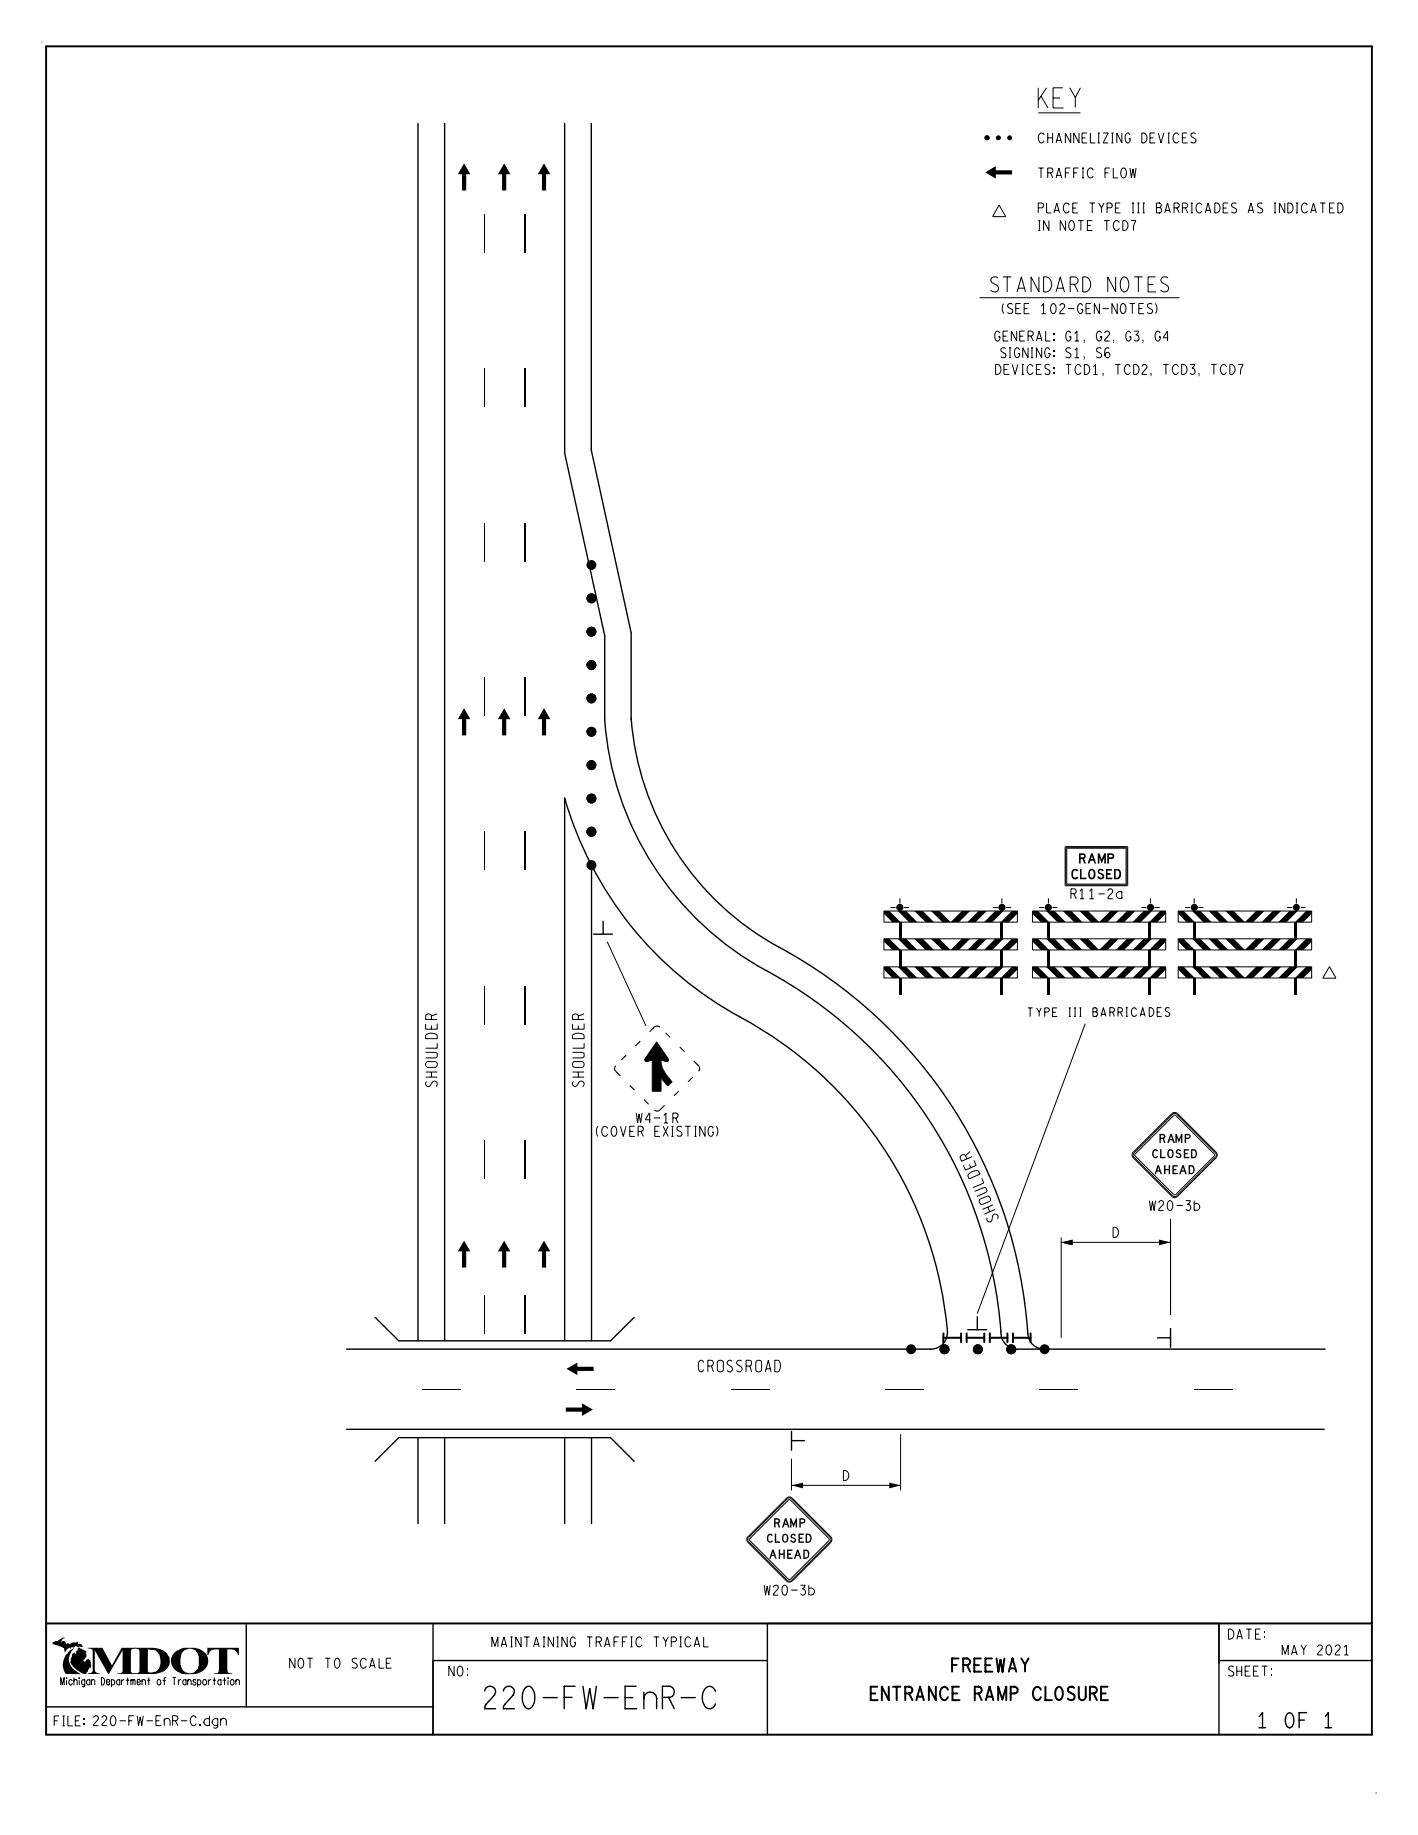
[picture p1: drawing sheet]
<svg xmlns="http://www.w3.org/2000/svg" width="216mm" height="279mm" viewBox="0 0 216 279" stroke-linecap="round" stroke-linejoin="round" font-family="sans-serif">
<g fill="#000">
<path d="M97.4 158.5l.1 .1-.7 .7-.1-.1zM99.6 156.3l.1 .2-.7 .7-.2-.1zM101.3 157.3l.1-.1 .7 .7-.1 .1zM93.7 163.2l.1-.1 .7 .7-.1 .1zM95.2 160.6l.2 .2-.7 .7-.2-.1zM95.8 165.3l.2-.1 .7 .7-.1 .2zM98.1 167.4l.7 .7-.1 .1-.7-.7zM100.4 168.9l.7-.7 .1 .1-.7 .8zM102.6 166.8l.7-.7 .1 .1-.7 .7zM103.5 159.3l.8 .8-.2 .1-.7-.7zM104.7 164.6l.7-.7 .2 .1-.8 .7zM105.7 161.5l.7 .7-.1 .1-.7-.7z"/>
<path d="M161.6 189.2l1.3-.3v.6z"/>
<path d="M70.7 24.9l.9 1.6h-.6v2.5h-.7v-2.5h-.6z" fill-rule="evenodd"/>
<path d="M76.8 24.9l.9 1.6h-.6v2.5h-.7v-2.5h-.6z" fill-rule="evenodd"/>
<path d="M82.8 24.9l1 1.6h-.7v2.5h-.6v-2.5h-.6z" fill-rule="evenodd"/>
<path d="M70.7 107.8l.9 1.7h-.6v2.5h-.7v-2.5h-.6z" fill-rule="evenodd"/>
<path d="M76.8 107.8l.9 1.7h-.6v2.5h-.7v-2.5h-.6z" fill-rule="evenodd"/>
<path d="M82.8 107.8l1 1.7h-.7v2.5h-.6v-2.5h-.6z" fill-rule="evenodd"/>
<path d="M134.6 138.7h.8l1.7 1.7h-1.2l-1.3-1.3z" fill-rule="evenodd"/>
<path d="M136.7 138.7h1.3l1.7 1.7h-1.3z" fill-rule="evenodd"/>
<path d="M139.2 138.7h1.3l1.7 1.7h-1.3z" fill-rule="evenodd"/>
<path d="M141.7 138.7h1.4l1.6 1.7h-1.2z" fill-rule="evenodd"/>
<path d="M144.7 140.4l1.7-1.7h1.3l-1.7 1.7z" fill-rule="evenodd"/>
<path d="M147.3 140.4l1.7-1.7h1.2l-1.6 1.7z" fill-rule="evenodd"/>
<path d="M149.8 140.4l1.7-1.7h1.3l-1.7 1.7z" fill-rule="evenodd"/>
<path d="M154.1 138.7h.8v.4l-1.3 1.3h-1.2z" fill-rule="evenodd"/>
<path d="M157.2 138.7h.8l1.7 1.7h-1.2l-1.3-1.3z" fill-rule="evenodd"/>
<path d="M159.3 138.7h1.3l1.7 1.7h-1.3z" fill-rule="evenodd"/>
<path d="M161.8 138.7h1.3l1.7 1.7h-1.3z" fill-rule="evenodd"/>
<path d="M164.4 138.7h1.3l1.7 1.7h-1.3z" fill-rule="evenodd"/>
<path d="M167.4 140.4l1.7-1.7h1.2l-1.7 1.7z" fill-rule="evenodd"/>
<path d="M169.9 140.4l1.7-1.7h1.3l-1.7 1.7z" fill-rule="evenodd"/>
<path d="M172.4 140.4l1.7-1.7h1.3l-1.7 1.7z" fill-rule="evenodd"/>
<path d="M176.6 138.7h.9v.4l-1.3 1.3h-1.2z" fill-rule="evenodd"/>
<path d="M179.4 138.7h.8l1.7 1.7h-1.2l-1.3-1.3z" fill-rule="evenodd"/>
<path d="M181.5 138.7h1.3l1.7 1.7h-1.3z" fill-rule="evenodd"/>
<path d="M184 138.7h1.3l1.7 1.7h-1.3z" fill-rule="evenodd"/>
<path d="M186.6 138.7h1.3l1.6 1.7h-1.2z" fill-rule="evenodd"/>
<path d="M189.5 140.4l1.7-1.7h1.3l-1.7 1.7z" fill-rule="evenodd"/>
<path d="M192.1 140.4l1.7-1.7h1.3l-1.7 1.7z" fill-rule="evenodd"/>
<path d="M194.6 140.4l1.7-1.7h1.3l-1.7 1.7z" fill-rule="evenodd"/>
<path d="M198.9 138.7h.8v.4l-1.3 1.3h-1.2z" fill-rule="evenodd"/>
<path d="M99.6 156.3a.76 .76 0 0 1 .9 0l-.1 .2-.3-.2-.4 .2z" fill-rule="evenodd"/>
<path d="M134.6 142.9h.8l1.7 1.7h-1.2l-1.3-1.2z" fill-rule="evenodd"/>
<path d="M134.6 147.2h.8l1.7 1.7h-1.2l-1.3-1.3z" fill-rule="evenodd"/>
<path d="M136.7 142.9h1.3l1.7 1.7h-1.3z" fill-rule="evenodd"/>
<path d="M136.7 147.2h1.3l1.7 1.7h-1.3z" fill-rule="evenodd"/>
<path d="M139.2 142.9h1.3l1.7 1.7h-1.3z" fill-rule="evenodd"/>
<path d="M139.2 147.2h1.3l1.7 1.7h-1.3z" fill-rule="evenodd"/>
<path d="M141.7 142.9h1.4l1.6 1.7h-1.2z" fill-rule="evenodd"/>
<path d="M141.7 147.2h1.4l1.6 1.7h-1.2z" fill-rule="evenodd"/>
<path d="M144.7 144.6l1.7-1.7h1.3l-1.7 1.7z" fill-rule="evenodd"/>
<path d="M144.7 148.9l1.7-1.7h1.3l-1.7 1.7z" fill-rule="evenodd"/>
<path d="M147.3 144.6l1.7-1.7h1.2l-1.6 1.7z" fill-rule="evenodd"/>
<path d="M147.3 148.9l1.7-1.7h1.2l-1.6 1.7z" fill-rule="evenodd"/>
<path d="M149.8 144.6l1.7-1.7h1.3l-1.7 1.7z" fill-rule="evenodd"/>
<path d="M149.8 148.9l1.7-1.7h1.3l-1.7 1.7z" fill-rule="evenodd"/>
<path d="M154.1 142.9h.8v.5l-1.3 1.2h-1.2z" fill-rule="evenodd"/>
<path d="M154.1 147.2h.8v.4l-1.3 1.3h-1.2z" fill-rule="evenodd"/>
<path d="M157.2 142.9h.8l1.7 1.7h-1.2l-1.3-1.2z" fill-rule="evenodd"/>
<path d="M157.2 147.2h.8l1.7 1.7h-1.2l-1.3-1.3z" fill-rule="evenodd"/>
<path d="M159.3 142.9h1.3l1.7 1.7h-1.3z" fill-rule="evenodd"/>
<path d="M159.3 147.2h1.3l1.7 1.7h-1.3z" fill-rule="evenodd"/>
<path d="M161.8 142.9h1.3l1.7 1.7h-1.3z" fill-rule="evenodd"/>
<path d="M161.8 147.2h1.3l1.7 1.7h-1.3z" fill-rule="evenodd"/>
<path d="M164.4 142.9h1.3l1.7 1.7h-1.3z" fill-rule="evenodd"/>
<path d="M164.4 147.2h1.3l1.7 1.7h-1.3z" fill-rule="evenodd"/>
<path d="M167.4 144.6l1.7-1.7h1.2l-1.7 1.7z" fill-rule="evenodd"/>
<path d="M167.4 148.9l1.7-1.7h1.2l-1.7 1.7z" fill-rule="evenodd"/>
<path d="M169.9 144.6l1.7-1.7h1.3l-1.7 1.7z" fill-rule="evenodd"/>
<path d="M169.9 148.9l1.7-1.7h1.3l-1.7 1.7z" fill-rule="evenodd"/>
<path d="M172.4 144.6l1.7-1.7h1.3l-1.7 1.7z" fill-rule="evenodd"/>
<path d="M172.4 148.9l1.7-1.7h1.3l-1.7 1.7z" fill-rule="evenodd"/>
<path d="M176.6 142.9h.9v.5l-1.3 1.2h-1.2z" fill-rule="evenodd"/>
<path d="M176.6 147.2h.9v.4l-1.3 1.3h-1.2z" fill-rule="evenodd"/>
<path d="M179.4 142.9h.8l1.7 1.7h-1.2l-1.3-1.2z" fill-rule="evenodd"/>
<path d="M179.4 147.2h.8l1.7 1.7h-1.2l-1.3-1.3z" fill-rule="evenodd"/>
<path d="M181.5 142.9h1.3l1.7 1.7h-1.3z" fill-rule="evenodd"/>
<path d="M181.5 147.2h1.3l1.7 1.7h-1.3z" fill-rule="evenodd"/>
<path d="M184 142.9h1.3l1.7 1.7h-1.3z" fill-rule="evenodd"/>
<path d="M184 147.2h1.3l1.7 1.7h-1.3z" fill-rule="evenodd"/>
<path d="M186.6 142.9h1.3l1.6 1.7h-1.2z" fill-rule="evenodd"/>
<path d="M186.6 147.2h1.3l1.6 1.7h-1.2z" fill-rule="evenodd"/>
<path d="M189.5 144.6l1.7-1.7h1.3l-1.7 1.7z" fill-rule="evenodd"/>
<path d="M189.5 148.9l1.7-1.7h1.3l-1.7 1.7z" fill-rule="evenodd"/>
<path d="M192.1 144.6l1.7-1.7h1.3l-1.7 1.7z" fill-rule="evenodd"/>
<path d="M192.1 148.9l1.7-1.7h1.3l-1.7 1.7z" fill-rule="evenodd"/>
<path d="M194.6 144.6l1.7-1.7h1.3l-1.7 1.7z" fill-rule="evenodd"/>
<path d="M194.6 148.9l1.7-1.7h1.3l-1.7 1.7z" fill-rule="evenodd"/>
<path d="M198.9 142.9h.8v.5l-1.3 1.2h-1.2z" fill-rule="evenodd"/>
<path d="M198.9 147.2h.8v.4l-1.3 1.3h-1.2z" fill-rule="evenodd"/>
<path d="M93.7 162.2l.1 .1-.1 .3 .1 .5-.1 .1a.7 .7 0 0 1 0-1z" fill-rule="evenodd"/>
<path d="M99.6 169.1l.1-.2 .3 .2 .4-.2 .1 .2a.66 .66 0 0 1-.9 0z" fill-rule="evenodd"/>
<path d="M106.4 162.2a.71 .71 0 0 1 0 1l-.1-.1 .1-.3-.1-.5z" fill-rule="evenodd"/>
<path d="M70.7 188.9l.9 1.6h-.6v2.5h-.7v-2.5h-.6z" fill-rule="evenodd"/>
<path d="M76.8 188.9l.9 1.6h-.6v2.5h-.7v-2.5h-.6z" fill-rule="evenodd"/>
<path d="M82.8 188.9l1 1.6h-.7v2.5h-.6v-2.5h-.6z" fill-rule="evenodd"/>
<path d="M86.1 214.3h2.5v-.6l1.7 .9-1.7 1v-.7h-2.5z" fill-rule="evenodd"/>
<path d="M86.3 208.4l1.6-.9v.6h2.5v.6h-2.5v.7z" fill-rule="evenodd"/>
<path d="M10.4 251.5l.9-.6a2.14 2.14 0 0 0 .1 3.4l.9 .6h-2.3a2.55 2.55 0 0 1 .4-3.4z" fill-rule="evenodd"/>
<path d="M7.9 250.2l.5-.3h.4l.3-.3a.75 .75 0 0 1 .8-.2h-.1a.49 .49 0 0 0-.4 .6l.1-.2v.1h.3l.3 .4a.39 .39 0 0 1 .6 .1l.1-.2 .2-.1h.6l.1-.1h.2v.3a.46 .46 0 0 1 .6 .2l.2 .3-.6-.1v.2a.64 .64 0 0 0-1 0l-.2-.1-.2 .2v-.1l-.3 .1v-.1l-.5 .7-.2-.7h-.1l-.1-.1-.3-.2v.2l-1.1-.5z" fill-rule="evenodd"/>
<path d="M11.9 250.9l.5 .1 .7 .4 .1 .2h-.1v.1l.1 .1v.5l-.3 .3-.2 .1 .1 .3h.2l.1-.3 .4-.1 .3 .2 .1 1.1-.1 .1-.1-.1-.2 .3h-.1v.3l-.2 .2v.2a3.5 3.5 0 0 1-2.3-1.4 .62 .62 0 0 1-.1-.8l-.1-.1 .1-.1 .3-.8h.2l.1-.2v.3l.1-.1-.1 .2 .2-.2v-.3l.3-.1-.1-.1z" fill-rule="evenodd"/>
<path d="M13.4 250.9h2.2l1.4 2.7 1.5-2.7h2.2v.1l-.6 .1-.2 .3v3.1l.2 .2 .6 .1v.1h-2.8v-.1l.6-.1 .2-.2v-3.2l-2.1 3.6h-.1l-2.1-3.6v3a.64 .64 0 0 0 .8 .5v.1h-1.8v-.1l.6-.2 .1-.2v-3l-.1-.3-.6-.1z" fill-rule="evenodd"/>
<path d="M20.5 250.9h3v.3l-1-.1v3.4a.88 .88 0 0 0 1 .1v.3h-3v-.1l.5-.1 .2-.2v-3.1l-.1-.3-.6-.1z" fill-rule="evenodd"/>
<path d="M23.5 250.9a2.2 2.2 0 0 1 2.4 2 1.89 1.89 0 0 1-1.8 1.9l-.6 .1v-.3h.1a1.69 1.69 0 0 0 .7-2.3v-.3l-.5-.6-.3-.2z" fill-rule="evenodd"/>
<path d="M26.6 251.6l.9-.6 .5-.1h.9v.1a1.38 1.38 0 0 0-1.4 1.5 1.68 1.68 0 0 0 1.4 2.3v.1a2.21 2.21 0 0 1-2-.5 1.79 1.79 0 0 1-.3-2.8z" fill-rule="evenodd"/>
<path d="M28.9 250.9a2.56 2.56 0 0 1 2.8 1.5 2.17 2.17 0 0 1-2.5 2.5h-.3v-.1a1.36 1.36 0 0 0 1.4-1.2v-1.3l-.3-.7a1.06 1.06 0 0 0-1.1-.6z" fill-rule="evenodd"/>
<path d="M31.6 250.9h4.8v1.1h-.2l-.2-.4a.78 .78 0 0 0-.7-.5h-.7v3.5a.63 .63 0 0 0 .7 .2v.1h-2.7v-.1l.5-.1 .2-.1v-3.5a1.27 1.27 0 0 0-1.4 .5l-.2 .4h-.1z" fill-rule="evenodd"/>
<circle cx="150.3" cy="21" r=".38"/>
<circle cx="152" cy="21" r=".38"/>
<circle cx="153.7" cy="21" r=".38"/>
<circle cx="90" cy="86" r=".76"/>
<circle cx="90" cy="91.1" r=".75"/>
<circle cx="90" cy="96.2" r=".75"/>
<circle cx="90" cy="116.5" r=".75"/>
<circle cx="90" cy="111.4" r=".75"/>
<circle cx="90" cy="101.3" r=".75"/>
<circle cx="90" cy="106.3" r=".75"/>
<circle cx="90" cy="121.6" r=".75"/>
<circle cx="90.1" cy="131.7" r=".77"/>
<circle cx="90.1" cy="126.6" r=".77"/>
<circle cx="137" cy="138.2" r=".55"/>
<circle cx="152.6" cy="138.2" r=".54"/>
<circle cx="159.6" cy="138.2" r=".55"/>
<circle cx="175.2" cy="138.2" r=".54"/>
<circle cx="181.8" cy="138.2" r=".54"/>
<circle cx="197.4" cy="138.2" r=".54"/>
<circle cx="138.7" cy="205.4" r=".75"/>
<circle cx="143.8" cy="205.4" r=".75"/>
<circle cx="148.9" cy="205.4" r=".75"/>
<circle cx="154" cy="205.4" r=".75"/>
<circle cx="159" cy="205.4" r=".76"/>
</g>
<g fill="none" stroke="#000" stroke-width=".3">
<path d="M7 7.1h201.9v257h-201.9zM143.6 203.7h2.7M143.7 203l-.1 1.4M146.3 203v1.4M147.2 203.7h2.7M147.2 203v1.4M149.9 203v1.4M150.7 203.7h2.7M150.7 203v1.4M153.4 203v1.4M154.2 203.7h2.7M154.2 203v1.4"/>
<path d="M156.9 203v1.4M7 247.2h201.9"/>
</g>
<g fill="none" stroke="#000" stroke-width=".21">
<path d="M63.6 18.8v185.4M67.7 18.8v185.4M86 18.8v50.2l6.1 27.8v12.8a47.5 47.5 0 0 0 25.7 38.8 68.5 68.5 0 0 1 34.7 55.2 2.61 2.61 0 0 0 2.4 1.9M90 18.8v49.8M90 68.5l6.1 27.8M96.1 96.4v13.2M96.1 109.3a43.6 43.6 0 0 0 23.7 35.6 72.4 72.4 0 0 1 36.7 58.5 2.46 2.46 0 0 0 2.5 2M90.1 131.7v72.5M90.4 142.2h2.8M91.8 140.3v1.9M52.8 217.6h148.8M57.1 200.6l3.6 3.6h32.3l3.6-3.6"/>
<path d="M63.6 218.9v13.1M67.7 218.9v13.1M86 204.2v-82.7a55.4 55.4 0 0 0 27.8 34 60.1 60.1 0 0 1 30.4 47.6 2.52 2.52 0 0 1-2.5 2.3h-88.9M86 218.9v13.1M90.1 218.9v13.1M120.5 217.9v2.9M120.5 219.4h2M147.4 202.5h2.8M148.8 200.5v2M154.9 205.4h46.9M176.2 203.7h2M178.2 202.3v2.8"/>
<path d="M57.1 222.5l3.6-3.6h32.3l3.6 3.6M7 259.9h58.9M37.5 247.2v12.7M65.9 247.2v16.9M65.9 252.8h50.9M185.6 247.2v16.9M185.6 252.8h23.3M185.7 247.2h-68.9v16.9"/>
</g>
<g fill="none" stroke="#000" stroke-width=".15">
<path d="M6.4 6.4h-.1M73.8 32.6v5.9M73.8 56.1v5.9M73.8 79.6v5.9M73.8 103.1v5.9M73.8 126.6v5.9M134.6 138.7h20.3v1.7h-20.3zM135.6 138.2h.8M137 136.8v.7M137.6 138.2h.8M151.2 138.2h.7M152.5 136.8v.7"/>
<path d="M153.2 138.2h.8M157.2 138.7h20.3v1.7h-20.3zM158.2 138.2h.8M159.6 136.8v.7M160.2 138.2h.8M173.8 138.2h.8M175.2 136.8v.7M175.8 138.2h.8M179.4 138.7h20.3v1.7h-20.3zM180.4 138.2h.8M181.8 136.8v.7M182.5 138.2h.7"/>
<path d="M196 138.2h.8M197.4 136.8v.7M198 138.2h.8M73.8 150.1v5.9M134.6 147.2h20.3v1.7h-20.3zM134.6 142.9h20.3v1.7h-20.3zM154.9 148.8v.1M157.2 147.2h20.3v1.7h-20.3zM157.2 142.9h20.3v1.7h-20.3zM177.5 148.8v.1M179.4 147.2h20.3v1.7h-20.3zM179.4 142.9h20.3v1.7h-20.3z"/>
<path d="M199.7 148.8v.1M73.8 173.6v5.9M73.8 197.1v5.9M64.2 211.5h5.9M87.8 211.5h5.8M111.3 211.5h5.9M134.8 211.5h5.9M158.3 211.5h5.9M181.8 211.5h5.9M209.6 273h-.1"/>
</g>
<path d="M79.9 32.6v5.9M79.9 56.1v5.9M79.9 79.6v5.9M79.9 103.1v5.9M79.9 126.6v5.9M79.9 150.1v5.9M79.9 173.6v5.9M79.9 197.1v5.9" fill="none" stroke="#000" stroke-width=".18"/>
<g fill="none" stroke="#000" stroke-width=".32">
<path d="M137 140.4v2.5M137 144.6v2.6M137 148.9v2.5M152.5 140.4v2.5M152.5 144.6v2.6M152.5 148.9v2.5M159.6 140.4v2.5M159.6 144.6v2.6M159.6 148.9v2.5M175.1 140.4v2.5M175.1 144.6v2.6M175.1 148.9v2.5"/>
<path d="M181.8 140.4v2.5M181.8 144.6v2.6M181.9 148.9v2.5M197.3 148.9v2.5M197.3 140.4v2.5M197.3 144.6v2.6"/>
</g>
<path d="M169.4 186.8h1v1.7h-1z" fill="#fff"/>
<path d="M161.6 188.4v15.3M161.6 189.2h16.6M178.2 188.4v11.1" fill="none" stroke="#000" stroke-width=".15"/>
<path d="M161.6 189.2l1.7-.5v.9zM176.5 188.7l1.7 .5-1.7 .4z" fill="#000"/>
<path d="M127.9 223.4h1.8v2.5h-1.8z" fill="#fff"/>
<path d="M92.5 143.4l5.9 12.8M165.2 155.9l-16.4 44.1M137.1 218.4v8.5M120.5 222.1v4.8M120.5 226.2h16.6" fill="none" stroke="#000" stroke-width=".15"/>
<g fill="#000">
<path d="M120.5 226.2l1.8-.5v.9zM135.4 225.7l1.7 .5-1.7 .4z"/>
<path d="M150 26.2l1.6-.9v.6h2.5v.7h-2.5v.6z" fill-rule="evenodd"/>
</g>
<path d="M157.1 12.4h8.4v5h-8.4z" fill="#fff"/>
<g fill="none" stroke="#000" stroke-width=".15">
<path d="M158.1 17.2h6.4M152.1 31.2l1 1.8h-2zM149.2 45.3h30.4M162.2 128.9h9.5v6h-9.5zM162.3 129.1l.3-.1h8.9l.1 .3v5.3l-.3 .2-8.9-.1-.1-.2zM162.5 129.2h8.9v5.4h-8.9zM64.9 157.5a1.42 1.42 0 0 1 1.7 .2v.5h-1.8v-.5zM65.7 154.7l-.1-.2-.3-.1-.4 .1-.1 .7h1.8M65.7 154.7v.5M65.7 156.1v.6M66.6 158.8v.8h-1.8M66.6 155.9v.8h-1.8v-.8"/>
<path d="M66.6 154.4l-.9 .3M87.3 157.5a1.42 1.42 0 0 1 1.6 .2v.5h-1.7v-.5zM88.1 154.7l-.1-.2-.3-.1-.5 .1v.7h1.7M88.1 154.7v.5M88.1 156.1v.6M88.9 158.8v.8h-1.7M88.9 155.9v.8h-1.7v-.8M88.9 154.4l-.8 .3M100 158.6l1.8 2.8-.2 .2-1-.2 .1 .4a5.1 5.1 0 0 0 1.6 2.9l-.6 .6-1.1-1.2v2.1h-1.3v-4.8l-1 .2-.1-.2zM202.4 147.2l1 1.7h-2zM64.8 160.2h1.4l.4 .2v.5l-.1 .1-1.7 .1M64.8 164h1.8"/>
<path d="M64.8 163.2h1.8M64.9 161.7l1.4-.1a.46 .46 0 0 1 .3 .5 .46 .46 0 0 1-.3 .4h-1.3l-.2-.3zM64.9 164.7a.44 .44 0 0 0-.1 .5 .44 .44 0 0 0 .4 .3l.3-.2 .4-.6 .2-.1 .4 .1a.51 .51 0 0 1-.1 .8M65.7 163.2v.8M87.2 160.2h1.4l.3 .2v.5l-.1 .1-1.6 .1M87.2 164h1.7M87.2 163.2h1.7M87.3 161.7l1.3-.1a.46 .46 0 0 1 .3 .5 .46 .46 0 0 1-.3 .4h-1.2l-.2-.3zM87.3 164.7a.44 .44 0 0 0-.1 .5 .44 .44 0 0 0 .4 .3l.2-.2 .4-.6a.46 .46 0 0 1 .7 .1 .46 .46 0 0 1-.2 .7M88.1 163.2v.8M172.5 175.4l5.9-5.9a.64 .64 0 0 1 .9 0l5.9 5.9a.64 .64 0 0 1 0 .9l-5.9 5.9a.58 .58 0 0 1-.9 0l-5.9-5.9a.58 .58 0 0 1 0-.9zM172.8 175.7l6.1-5.9 6 6.1-6 6-6.1-5.9z"/>
<path d="M178.5 169.7l.5-.2 .2 .2 6 6-.1 .5-6.1 6-.5-.1-6-6.1 .1-.5zM178.2 185.6v14.6M114 234.1l5.9-5.9 .4-.1 6.1 6 .1 .4-6 6.1-.4 .1-6.1-6-.1-.2zM119.8 228.1a.58 .58 0 0 1 .8 0l5.9 5.9a.64 .64 0 0 1 0 .8l-5.9 5.9a.64 .64 0 0 1-.8 0l-5.9-5.9a.58 .58 0 0 1 0-.8zM120.1 228.4h.2l6 6-6.1 6.1-6.1-6.1z"/>
</g>
<path d="M100 158.6l1.8 2.8-.2 .2-1-.2a4.1 4.1 0 0 0 1.4 2.9l.3 .4-.6 .6-1.1-1.2v2.1h-1.3v-4.8l-1 .2-.1-.3z" fill-rule="evenodd" fill="#000"/>
<text font-size="3.4" x="73.8" y="260.2">220-FW-EnR-C</text>
<text font-size="3" x="158.1" y="16.4">KEY</text>
<g font-size="2.3">
<text x="150.8" y="44.4">STANDARD NOTES</text>
<text x="191.6" y="263.1">1 OF 1</text>
</g>
<g font-size="2">
<text x="138.7" y="254.5">FREEWAY</text>
<text x="125.9" y="258.9">ENTRANCE RAMP CLOSURE</text>
</g>
<g font-size="1.8">
<text x="152.1" y="185.5" transform="rotate(-113 152.1 185.5)">S HOUL DE R</text>
<text x="106.3" y="208.9">CROSSROAD</text>
</g>
<g font-size="1.6">
<text x="164.3" y="131.5">RAMP</text>
<text x="163.1" y="133.9">CLOSED</text>
</g>
<g font-size="1.5">
<text x="158.1" y="21.8">CHANNELIZING DEVICES</text>
<text x="158.1" y="27.1">TRAFFIC FLOW</text>
<text x="158.1" y="35.1">IN NOTE TCD7</text>
<text x="158.1" y="32.4">PLACE TYPE III BARRICADES AS INDICATED</text>
<text x="152.6" y="47.7">(SEE 102-GEN-NOTES)</text>
<text x="151.4" y="51.9">GENERAL: G1, G2, G3, G4</text>
<text x="150.9" y="57">DEVICES: TCD1, TCD2, TCD3, TCD7</text>
<text x="152.4" y="54.5">SIGNING: S1, S6</text>
<text x="163.1" y="136.8">R11-2a</text>
<text x="90.8" y="173">(COVER EXISTING)</text>
<text x="96.9" y="171">W4-1R</text>
<text x="175" y="184.3">W20-3b</text>
<text x="169.5" y="188.4">D</text>
<text x="128.4" y="225.4">D</text>
<text x="116.4" y="242.9">W20-3b</text>
<text x="74.9" y="250.8">MAINTAINING TRAFFIC TYPICAL</text>
<text x="187" y="249.6">DATE:</text>
<text x="194.6" y="252">MAY 2021</text>
<text x="41.9" y="254">NOT TO SCALE</text>
<text x="68.3" y="255.2">NO:</text>
<text x="187" y="255.2">SHEET:</text>
<text x="8.3" y="262.8">FILE:220-FW-EnR-C.dgn</text>
</g>
<g font-size="1.4">
<text x="175.4" y="176.4">CLOSED</text>
<text x="175.8" y="178.8">AHEAD</text>
<text x="176.5" y="174">RAMP</text>
<text x="117.9" y="232.6">RAMP</text>
<text x="116.8" y="234.9">CLOSED</text>
<text x="117.1" y="237.3">AHEAD</text>
</g>
<text font-size="1.3" x="156.5" y="154.8">TYPE III BARRICADES</text>
<text font-size="1.1" x="9.2" y="256.6">Michigan Department of Transportation</text>
</svg>
